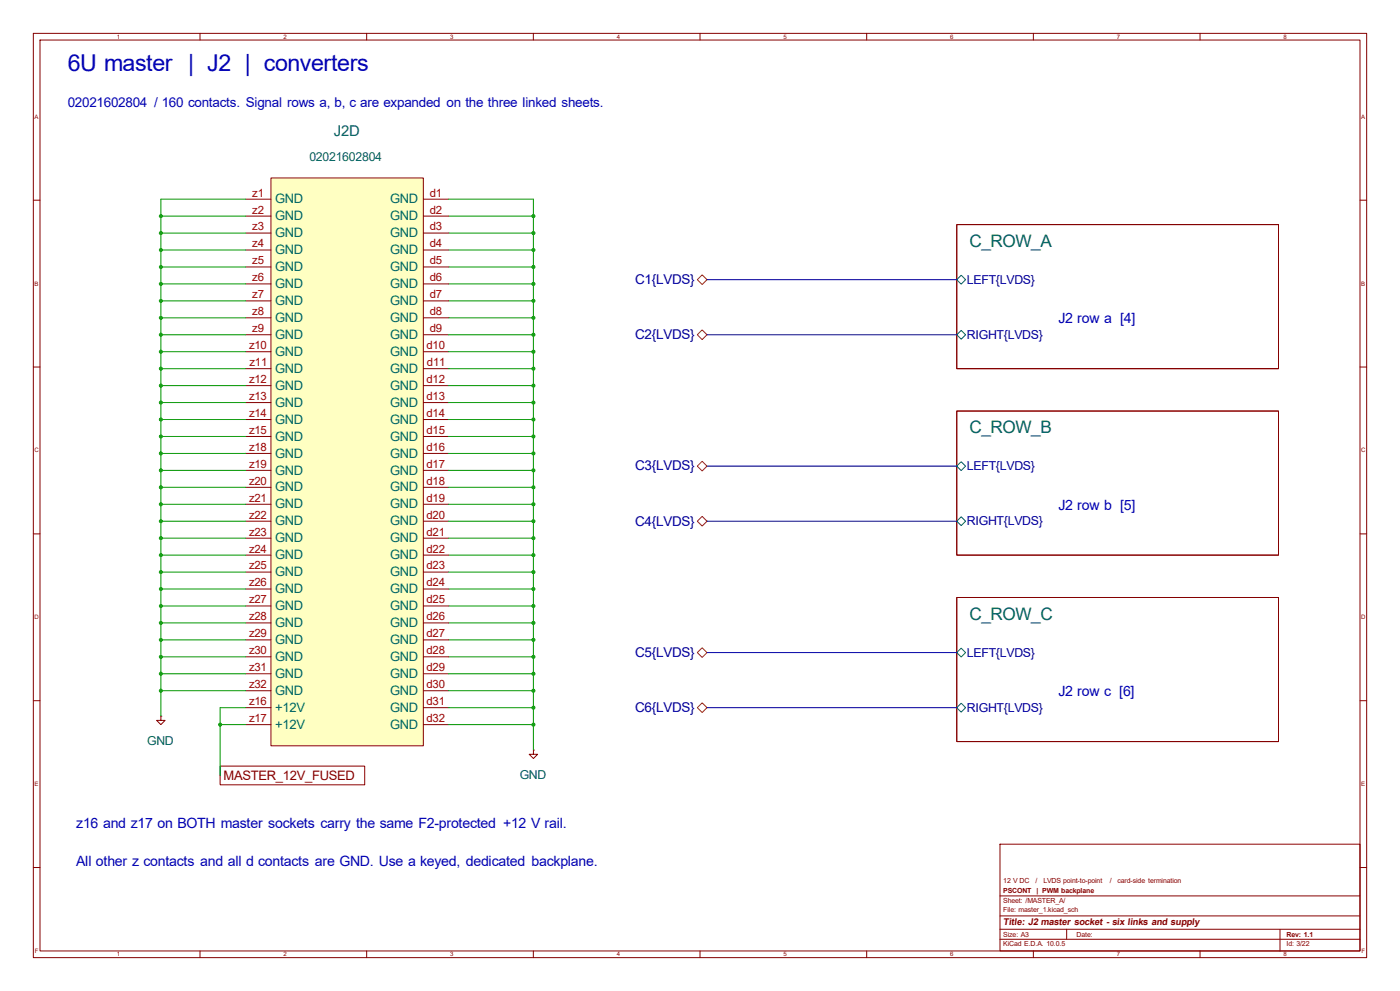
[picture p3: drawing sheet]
<svg xmlns="http://www.w3.org/2000/svg" width="420mm" height="297mm" viewBox="0 0 420 297" stroke-linecap="round" stroke-linejoin="round" font-family="sans-serif">
<g fill="none" stroke="#840000" stroke-width=".3">
<path d="M10 10h400v277h-400zM12 12h396v273h-396zM60 10v2M110 10v2M160 10v2M210 10v2M260 10v2M310 10v2M360 10v2M10 60h2M287 67.3h96.5v43.2h-96.5zM408 60h2"/>
<path d="M10 110h2M408 110h2M287 123.2h96.5v43.2h-96.5zM10 160h2M408 160h2M287 179.1h96.5v43.1h-96.5zM10 210h2M408 210h2M160 224.8v1.3h1.3l-1.3 1.2-1.3-1.2h1.3M160 224.8h.1M300 253h108v32h-108zM10 260h2"/>
<path d="M300 278.5h108M300 274.5h108M300 268.5h108M320 278.5v3M384 278.5v6.5M408 260h2M60 285v2M110 285v2M160 285v2M210 285v2M260 285v2M300 281.5h108"/>
<path d="M310 285v2M360 285v2"/>
</g>
<path d="M288.3 82.5l1.4 1.3-1.4 1.3-1.3-1.3zM287 100.3l1.3-1.3 1.4 1.3-1.4 1.4zM287 139.7l1.3-1.3 1.4 1.3-1.4 1.3zM287 156.2l1.3-1.3 1.4 1.3-1.4 1.3zM287 195.6l1.3-1.3 1.4 1.3-1.4 1.3zM287 212.1l1.3-1.3 1.4 1.3-1.4 1.3z" fill="none" stroke="#006464" stroke-width=".3"/>
<path d="M81.3 53.3h45.7v170.2h-45.7z" fill="#ffffc2"/>
<g fill="none" stroke="#840000" stroke-width=".3">
<path d="M73.7 59.7h7.6M81.3 53.3h45.7v170.2h-45.7zM127 59.7h7.6M73.7 64.8h7.6M73.7 69.9h7.6M73.7 74.9h7.6M127 64.8h7.6M127 69.9h7.6M127 74.9h7.6M73.7 80h7.6M73.7 85.1h7.6M73.7 90.2h7.6"/>
<path d="M73.7 95.3h7.6M127 80h7.6M127 85.1h7.6M127 90.2h7.6M127 95.3h7.6M73.7 100.3h7.6M73.7 105.4h7.6M73.7 110.5h7.6M73.7 115.6h7.6M127 100.3h7.6M127 105.4h7.6M127 110.5h7.6"/>
<path d="M127 115.6h7.6M73.7 120.7h7.6M73.7 125.7h7.6M73.7 130.8h7.6M73.7 135.9h7.6M127 120.7h7.6M127 125.7h7.6M127 130.8h7.6M127 135.9h7.6M73.7 141h7.6M73.7 146.1h7.6M73.7 151.1h7.6"/>
<path d="M73.7 156.2h7.6M127 141h7.6M127 146.1h7.6M127 151.1h7.6M127 156.2h7.6M73.7 161.3h7.6M73.7 166.4h7.6M73.7 171.5h7.6M73.7 176.5h7.6M127 161.3h7.6M127 166.4h7.6M127 171.5h7.6"/>
<path d="M127 176.5h7.6M73.7 181.6h7.6M73.7 186.7h7.6M73.7 191.8h7.6M73.7 196.9h7.6M127 181.6h7.6M127 186.7h7.6M127 191.8h7.6M127 196.9h7.6M48.3 214.6v1.3h1.2l-1.2 1.3-1.3-1.3h1.3M48.3 214.6h.1M73.7 201.9h7.6"/>
<path d="M73.7 207h7.6M73.7 212.1h7.6M73.7 217.2h7.6M127 201.9h7.6M127 207h7.6M127 212.1h7.6M127 217.2h7.6M66 229.6h43.4v5.6h-43.4z"/>
</g>
<path d="M210.6 82.4l1.5 1.4-1.5 1.5-1.4-1.5zM209.2 100.3l1.4-1.4 1.5 1.4-1.5 1.5zM209.2 139.7l1.4-1.5 1.5 1.5-1.5 1.5zM210.6 154.8l1.5 1.4-1.5 1.5-1.4-1.5zM209.2 195.6l1.4-1.5 1.5 1.5-1.5 1.4zM209.2 212.1l1.4-1.5 1.5 1.5-1.5 1.4z" fill="none" stroke="#725600" stroke-width=".3"/>
<path d="M212.1 83.8h74.9M212.1 100.3h74.9M212.1 139.7h74.9M212.1 156.2h74.9M212.1 195.6h74.9M212.1 212.1h74.9" fill="none" stroke="#000084" stroke-width=".3"/>
<g fill="none" stroke="#009600" stroke-width=".3">
<path d="M73.7 59.7h-25.4v154.9M134.6 59.7h25.4v165.1M48.3 64.8h25.4M48.3 69.9h25.4M48.3 74.9h25.4M134.6 64.8h25.4M134.6 69.9h25.4M134.6 74.9h25.4M48.3 80h25.4M48.3 85.1h25.4M48.3 90.2h25.4M48.3 95.3h25.4"/>
<path d="M134.6 80h25.4M134.6 85.1h25.4M134.6 90.2h25.4M134.6 95.3h25.4M48.3 110.5h25.4M48.3 115.6h25.4M48.3 100.3h25.4M48.3 105.4h25.4M134.6 110.5h25.4M134.6 115.6h25.4M134.6 100.3h25.4M134.6 105.4h25.4"/>
<path d="M48.3 120.7h25.4M48.3 125.7h25.4M48.3 130.8h25.4M48.3 135.9h25.4M134.6 120.7h25.4M134.6 125.7h25.4M134.6 130.8h25.4M134.6 135.9h25.4M48.3 146.1h25.4M48.3 151.1h25.4M48.3 156.2h25.4M48.3 141h25.4"/>
<path d="M134.6 146.1h25.4M134.6 151.1h25.4M134.6 156.2h25.4M134.6 141h25.4M48.3 171.5h25.4M48.3 176.5h25.4M48.3 161.3h25.4M48.3 166.4h25.4M134.6 171.5h25.4M134.6 176.5h25.4M134.6 161.3h25.4M134.6 166.4h25.4"/>
<path d="M48.3 191.8h25.4M48.3 196.9h25.4M48.3 181.6h25.4M48.3 186.7h25.4M134.6 191.8h25.4M134.6 196.9h25.4M134.6 181.6h25.4M134.6 186.7h25.4M48.3 201.9h25.4M48.3 207h25.4M66 217.2h7.7M73.7 212.1h-7.7v20.3"/>
<path d="M134.6 201.9h25.4M134.6 207h25.4M134.6 212.1h25.4M134.6 217.2h25.4"/>
</g>
<g fill="#009600" stroke="#009600" stroke-width=".3">
<circle cx="48.3" cy="64.8" r=".46"/>
<circle cx="48.3" cy="69.9" r=".46"/>
<circle cx="48.3" cy="74.9" r=".46"/>
<circle cx="48.3" cy="80" r=".46"/>
<circle cx="48.3" cy="85.1" r=".46"/>
<circle cx="160" cy="80" r=".46"/>
<circle cx="160" cy="85.1" r=".46"/>
<circle cx="160" cy="64.8" r=".46"/>
<circle cx="160" cy="69.9" r=".46"/>
<circle cx="160" cy="74.9" r=".46"/>
<circle cx="66" cy="217.2" r=".46"/>
<circle cx="48.3" cy="186.7" r=".46"/>
<circle cx="48.3" cy="166.4" r=".46"/>
<circle cx="48.3" cy="171.5" r=".46"/>
<circle cx="48.3" cy="176.5" r=".46"/>
<circle cx="48.3" cy="181.6" r=".46"/>
<circle cx="48.3" cy="191.8" r=".46"/>
<circle cx="48.3" cy="196.9" r=".46"/>
<circle cx="48.3" cy="201.9" r=".46"/>
<circle cx="48.3" cy="207" r=".46"/>
<circle cx="48.3" cy="146.1" r=".46"/>
<circle cx="48.3" cy="151.1" r=".46"/>
<circle cx="48.3" cy="156.2" r=".46"/>
<circle cx="48.3" cy="161.3" r=".46"/>
<circle cx="48.3" cy="141" r=".46"/>
<circle cx="48.3" cy="135.9" r=".46"/>
<circle cx="48.3" cy="90.2" r=".46"/>
<circle cx="48.3" cy="95.3" r=".46"/>
<circle cx="48.3" cy="100.3" r=".46"/>
<circle cx="48.3" cy="105.4" r=".46"/>
<circle cx="48.3" cy="110.5" r=".46"/>
<circle cx="48.3" cy="115.6" r=".46"/>
<circle cx="48.3" cy="120.7" r=".46"/>
<circle cx="48.3" cy="125.7" r=".46"/>
<circle cx="48.3" cy="130.8" r=".46"/>
<circle cx="160" cy="161.3" r=".46"/>
<circle cx="160" cy="166.4" r=".46"/>
<circle cx="160" cy="171.5" r=".46"/>
<circle cx="160" cy="176.5" r=".46"/>
<circle cx="160" cy="196.9" r=".46"/>
<circle cx="160" cy="201.9" r=".46"/>
<circle cx="160" cy="207" r=".46"/>
<circle cx="160" cy="181.6" r=".46"/>
<circle cx="160" cy="186.7" r=".46"/>
<circle cx="160" cy="191.8" r=".46"/>
<circle cx="160" cy="212.1" r=".46"/>
<circle cx="160" cy="217.2" r=".46"/>
<circle cx="160" cy="105.4" r=".46"/>
<circle cx="160" cy="110.5" r=".46"/>
<circle cx="160" cy="115.6" r=".46"/>
<circle cx="160" cy="120.7" r=".46"/>
<circle cx="160" cy="125.7" r=".46"/>
<circle cx="160" cy="146.1" r=".46"/>
<circle cx="160" cy="151.1" r=".46"/>
<circle cx="160" cy="156.2" r=".46"/>
<circle cx="160" cy="141" r=".46"/>
<circle cx="160" cy="90.2" r=".46"/>
<circle cx="160" cy="95.3" r=".46"/>
<circle cx="160" cy="100.3" r=".46"/>
<circle cx="160" cy="130.8" r=".46"/>
<circle cx="160" cy="135.9" r=".46"/>
</g>
<text font-size="7" fill="#0000c2" x="20.3" y="21.2">6U master | J2 | converters</text>
<g font-size="5.2" fill="#006464">
<text x="290.8" y="74">C_ROW_A</text>
<text x="290.8" y="129.9">C_ROW_B</text>
<text x="290.8" y="185.8">C_ROW_C</text>
</g>
<text font-size="4.5" fill="#006464" x="100.2" y="40.8">J2D</text>
<g font-size="4.2" fill="#0000c2">
<text x="317.5" y="96.9">J2 row a [4]</text>
<text x="317.5" y="152.8">J2 row b [5]</text>
<text x="317.5" y="208.7">J2 row c [6]</text>
<text x="22.9" y="248.1">z16 and z17 on BOTH master sockets carry the same F2-protected +12 V rail.</text>
<text x="22.9" y="259.5">All other z contacts and all d contacts are GND. Use a keyed, dedicated backplane.</text>
</g>
<text font-size="4" fill="#0000c2" x="20.3" y="32.1">02021602804 / 160 contacts. Signal rows a, b, c are expanded on the three linked sheets.</text>
<g font-size="4" fill="#000084">
<text x="190.6" y="85.1">C1{LVDS}</text>
<text x="190.6" y="101.6">C2{LVDS}</text>
<text x="190.6" y="141">C3{LVDS}</text>
<text x="190.6" y="157.5">C4{LVDS}</text>
<text x="190.6" y="196.9">C5{LVDS}</text>
<text x="190.6" y="213.4">C6{LVDS}</text>
</g>
<g font-size="3.9" fill="#006464">
<text x="82.5" y="60.9">GND</text>
<text x="117" y="60.9">GND</text>
<text x="82.5" y="66">GND</text>
<text x="82.5" y="71.1">GND</text>
<text x="117" y="66">GND</text>
<text x="117" y="71.1">GND</text>
<text x="82.5" y="76.2">GND</text>
<text x="117" y="76.2">GND</text>
<text x="82.5" y="81.3">GND</text>
<text x="117" y="81.3">GND</text>
<text x="82.5" y="86.3">GND</text>
<text x="117" y="86.3">GND</text>
<text x="82.5" y="91.4">GND</text>
<text x="117" y="91.4">GND</text>
<text x="82.5" y="96.5">GND</text>
<text x="82.5" y="101.6">GND</text>
<text x="117" y="96.5">GND</text>
<text x="117" y="101.6">GND</text>
<text x="82.5" y="106.7">GND</text>
<text x="117" y="106.7">GND</text>
<text x="82.5" y="111.7">GND</text>
<text x="117" y="111.7">GND</text>
<text x="82.5" y="116.8">GND</text>
<text x="117" y="116.8">GND</text>
<text x="82.5" y="121.9">GND</text>
<text x="117" y="121.9">GND</text>
<text x="82.5" y="127">GND</text>
<text x="117" y="127">GND</text>
<text x="82.5" y="132.1">GND</text>
<text x="82.5" y="137.1">GND</text>
<text x="117" y="132.1">GND</text>
<text x="117" y="137.1">GND</text>
<text x="82.5" y="142.2">GND</text>
<text x="117" y="142.2">GND</text>
<text x="82.5" y="147.3">GND</text>
<text x="117" y="147.3">GND</text>
<text x="82.5" y="152.4">GND</text>
<text x="117" y="152.4">GND</text>
<text x="82.5" y="157.5">GND</text>
<text x="117" y="157.5">GND</text>
<text x="82.5" y="162.5">GND</text>
<text x="82.5" y="167.6">GND</text>
<text x="117" y="162.5">GND</text>
<text x="117" y="167.6">GND</text>
<text x="82.5" y="172.7">GND</text>
<text x="117" y="172.7">GND</text>
<text x="82.5" y="177.8">GND</text>
<text x="117" y="177.8">GND</text>
<text x="82.5" y="182.9">GND</text>
<text x="117" y="182.9">GND</text>
<text x="82.5" y="187.9">GND</text>
<text x="117" y="187.9">GND</text>
<text x="82.5" y="193">GND</text>
<text x="117" y="193">GND</text>
<text x="82.5" y="198.1">GND</text>
<text x="82.5" y="203.2">GND</text>
<text x="117" y="198.1">GND</text>
<text x="117" y="203.2">GND</text>
<text x="82.5" y="208.3">GND</text>
<text x="117" y="208.3">GND</text>
<text x="82.5" y="213.3">+12V</text>
<text x="117" y="213.3">GND</text>
<text x="82.5" y="218.4">+12V</text>
<text x="117" y="218.4">GND</text>
</g>
<text font-size="3.9" fill="#840000" x="67.1" y="233.9">MASTER_12V_FUSED</text>
<g font-size="3.7" fill="#006464">
<text x="92.8" y="48.2">02021602804</text>
<text x="44.1" y="223.4">GND</text>
<text x="155.9" y="233.6">GND</text>
</g>
<g font-size="3.7" fill="#000084">
<text x="290.1" y="85">LEFT{LVDS}</text>
<text x="290.1" y="101.5">RIGHT{LVDS}</text>
<text x="290.1" y="140.9">LEFT{LVDS}</text>
<text x="290.1" y="157.4">RIGHT{LVDS}</text>
<text x="290.1" y="196.8">LEFT{LVDS}</text>
<text x="290.1" y="213.3">RIGHT{LVDS}</text>
</g>
<g font-size="3.4" fill="#a90000">
<text x="75.7" y="58.9">z1</text>
<text x="128.9" y="58.9">d1</text>
<text x="75.7" y="64">z2</text>
<text x="128.9" y="64">d2</text>
<text x="75.7" y="69.1">z3</text>
<text x="128.9" y="69.1">d3</text>
<text x="75.7" y="74.2">z4</text>
<text x="128.9" y="74.2">d4</text>
<text x="75.7" y="79.2">z5</text>
<text x="128.9" y="79.2">d5</text>
<text x="75.7" y="84.3">z6</text>
<text x="75.7" y="89.4">z7</text>
<text x="128.9" y="84.3">d6</text>
<text x="128.9" y="89.4">d7</text>
<text x="75.7" y="94.5">z8</text>
<text x="128.9" y="94.5">d8</text>
<text x="75.7" y="99.6">z9</text>
<text x="128.9" y="99.6">d9</text>
<text x="74.7" y="104.6">z10</text>
<text x="128" y="104.6">d10</text>
<text x="74.8" y="109.7">z11</text>
<text x="128.1" y="109.7">d11</text>
<text x="74.7" y="114.8">z12</text>
<text x="74.7" y="119.9">z13</text>
<text x="128" y="114.8">d12</text>
<text x="128" y="119.9">d13</text>
<text x="74.7" y="125">z14</text>
<text x="128" y="125">d14</text>
<text x="74.7" y="130">z15</text>
<text x="128" y="130">d15</text>
<text x="74.7" y="135.1">z18</text>
<text x="128" y="135.1">d16</text>
<text x="74.7" y="140.2">z19</text>
<text x="128" y="140.2">d17</text>
<text x="74.7" y="145.3">z20</text>
<text x="128" y="145.3">d18</text>
<text x="74.7" y="150.4">z21</text>
<text x="74.7" y="155.4">z22</text>
<text x="128" y="150.4">d19</text>
<text x="128" y="155.4">d20</text>
<text x="74.7" y="160.5">z23</text>
<text x="128" y="160.5">d21</text>
<text x="74.7" y="165.6">z24</text>
<text x="128" y="165.6">d22</text>
<text x="74.7" y="170.7">z25</text>
<text x="128" y="170.7">d23</text>
<text x="74.7" y="175.8">z26</text>
<text x="128" y="175.8">d24</text>
<text x="74.7" y="180.8">z27</text>
<text x="74.7" y="185.9">z28</text>
<text x="128" y="180.8">d25</text>
<text x="128" y="185.9">d26</text>
<text x="74.7" y="191">z29</text>
<text x="128" y="191">d27</text>
<text x="74.7" y="196.1">z30</text>
<text x="128" y="196.1">d28</text>
<text x="74.7" y="201.2">z31</text>
<text x="128" y="201.2">d29</text>
<text x="74.7" y="206.2">z32</text>
<text x="128" y="206.2">d30</text>
<text x="74.7" y="211.3">z16</text>
<text x="128" y="211.3">d31</text>
<text x="74.7" y="216.4">z17</text>
<text x="128" y="216.4">d32</text>
</g>
<text font-size="2.8" fill="#840000" x="301" y="277.2">Title: J2 master socket - six links and supply</text>
<g font-size="2.1" fill="#840000">
<text x="301" y="267.7">PSCONT</text>
<text x="301" y="264.7">12 V DC</text>
<text x="310.7" y="264.7">/</text>
<text x="310.9" y="267.7">| PWM backplane</text>
<text x="313" y="264.7">LVDS point-to-point</text>
<text x="332.9" y="264.7">/</text>
<text x="335.2" y="264.7">card-side termination</text>
<text x="301" y="273.4">File: master_1.kicad_sch</text>
<text x="301" y="270.7">Sheet: /MASTER_A/</text>
<text x="301" y="280.8">Size: A3</text>
<text x="323" y="280.8">Date:</text>
<text x="386" y="280.8">Rev: 1.1</text>
<text x="301" y="283.6">KiCad E.D.A. 10.0.5</text>
<text x="386" y="283.6">Id: 3/22</text>
</g>
<g font-size="1.8" fill="#840000">
<text x="35" y="11.6">1</text>
<text x="85" y="11.6">2</text>
<text x="135" y="11.6">3</text>
<text x="185" y="11.6">4</text>
<text x="235" y="11.6">5</text>
<text x="285" y="11.6">6</text>
<text x="335" y="11.6">7</text>
<text x="385" y="11.6">8</text>
<text x="10.4" y="35.6">A</text>
<text x="408.4" y="35.6">A</text>
<text x="10.4" y="85.6">B</text>
<text x="408.4" y="85.6">B</text>
<text x="10.3" y="135.6">C</text>
<text x="408.3" y="135.6">C</text>
<text x="10.3" y="185.6">D</text>
<text x="408.3" y="185.6">D</text>
<text x="10.4" y="235.6">E</text>
<text x="408.4" y="235.6">E</text>
<text x="10.4" y="285.6">F</text>
<text x="35" y="286.6">1</text>
<text x="85" y="286.6">2</text>
<text x="135" y="286.6">3</text>
<text x="185" y="286.6">4</text>
<text x="235" y="286.6">5</text>
<text x="285" y="286.6">6</text>
<text x="335" y="286.6">7</text>
<text x="385" y="286.6">8</text>
<text x="408.4" y="285.6">F</text>
</g>
</svg>
